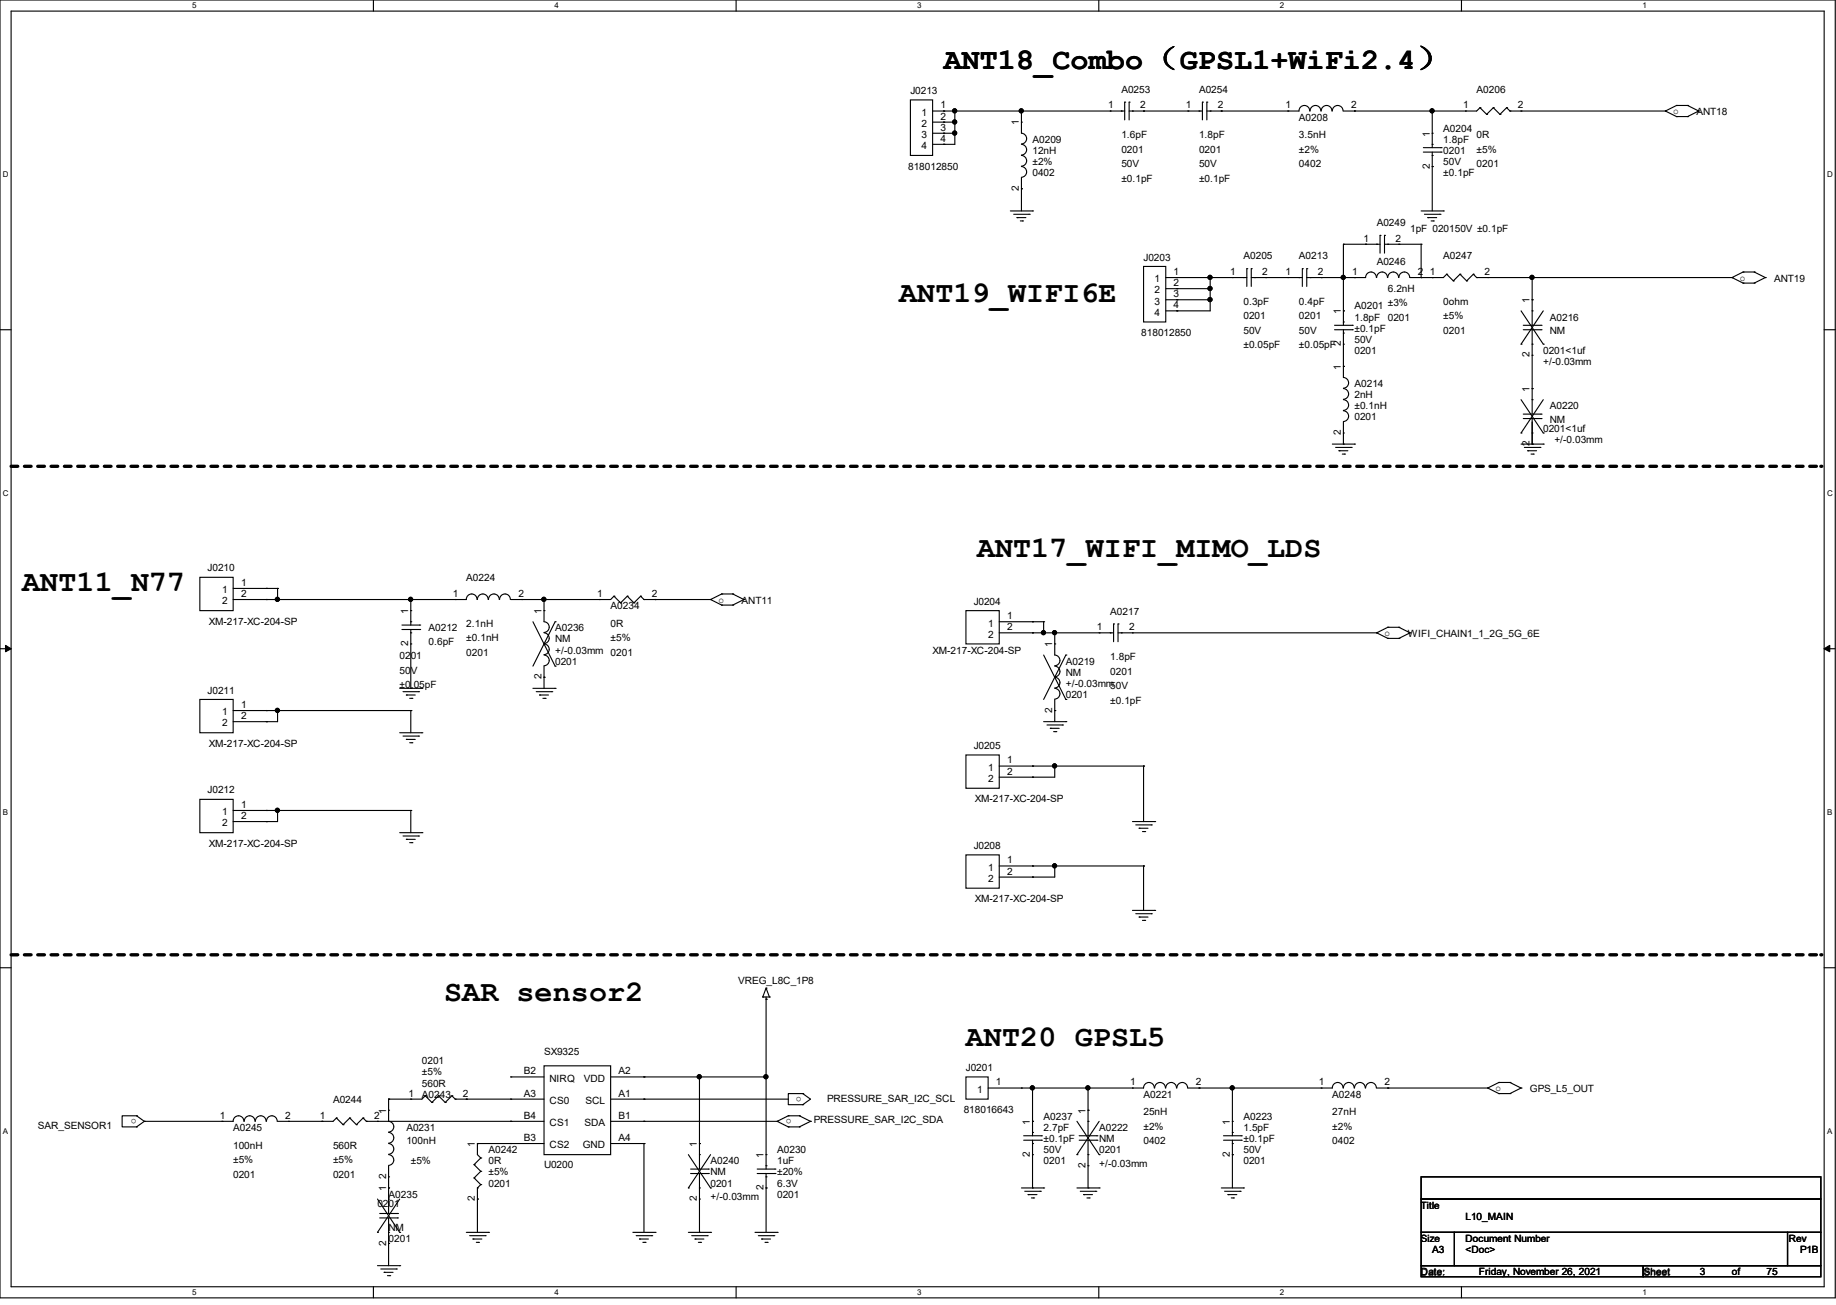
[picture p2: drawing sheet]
<svg xmlns="http://www.w3.org/2000/svg" width="210mm" height="149mm" viewBox="0 0 210 149" stroke-linecap="round" stroke-linejoin="round" font-family="sans-serif">
<path d="M0 0h209.9v148.5h-209.9zM1.3 1.3h207.4v145.9h-207.4z" fill="none" stroke="#000" stroke-width=".13"/>
<g fill="#fff">
<path d="M22 .1h.5v1h-.5z"/>
<path d="M22 147.3h.5v1h-.5z"/>
</g>
<path d="M42.7 0v1.3M42.7 147.2v1.3" fill="none" stroke="#000" stroke-width=".13"/>
<g fill="#fff">
<path d="M63.4 .1h.5v1h-.5z"/>
<path d="M63.4 147.3h.5v1h-.5z"/>
</g>
<path d="M84.2 0v1.3M84.2 147.2v1.3" fill="none" stroke="#000" stroke-width=".13"/>
<g fill="#fff">
<path d="M104.9 .1h.5v1h-.5z"/>
<path d="M104.9 147.3h.5v1h-.5z"/>
</g>
<path d="M125.7 0v1.3M125.7 147.2v1.3" fill="none" stroke="#000" stroke-width=".13"/>
<g fill="#fff">
<path d="M146.4 .1h.5v1h-.5z"/>
<path d="M146.4 147.3h.5v1h-.5z"/>
</g>
<path d="M167.2 0v1.3M167.2 147.2v1.3" fill="none" stroke="#000" stroke-width=".13"/>
<g fill="#fff">
<path d="M187.9 .1h.5v1h-.5z"/>
<path d="M187.9 147.3h.5v1h-.5z"/>
<path d="M.3 19.5h.7v1h-.7z"/>
<path d="M209 19.5h.6v1h-.6z"/>
<path d="M.3 55.9h.7v1h-.7z"/>
<path d="M209 55.9h.6v1h-.6z"/>
</g>
<path d="M0 37.7h1.3M208.7 37.7h1.2" fill="none" stroke="#000" stroke-width=".13"/>
<g fill="#fff">
<path d="M.3 92.4h.6v1h-.6z"/>
<path d="M209 92.4h.6v1h-.6z"/>
</g>
<path d="M0 74.2h1.3M208.7 74.2h1.2" fill="none" stroke="#000" stroke-width=".13"/>
<path d="M.6 73.8l.7 .4-.7 .3zM208.7 74.2l.6-.4v.7z" fill="#000" stroke="#000" stroke-width=".13"/>
<g fill="#fff">
<path d="M.3 128.9h.6v1h-.6z"/>
<path d="M209 128.9h.6v1h-.6z"/>
</g>
<g fill="none" stroke="#000" stroke-width=".13">
<path d="M104.1 11.4h2.6v6.4h-2.6zM106.7 12.7h22M106.7 14h2.5M106.7 15.2h2.5M108 14h.1M108 15.2h.1M108 16.5h.1M108 12.7h.1M109.2 14h.1M109.2 15.2h.1M109.2 12.7h.1M109.2 12.7v3.8h-2.5"/>
<path d="M116.8 12.7v2.5a.61 .61 0 0 1 .6 .7 .61 .61 0 0 1-.6 .6M116.8 12.7h.1M116.8 16.5a.61 .61 0 0 1 .6 .6 .61 .61 0 0 1-.6 .6M116.8 17.8a.61 .61 0 0 1 .6 .6 .61 .61 0 0 1-.6 .6M116.8 19a.61 .61 0 0 1 .6 .7 .61 .61 0 0 1-.6 .6M116.8 14h.1M127 12.7h.1M128.3 12.7h.1M128.7 11.7h.1M128.7 11.7v2M129.2 11.7h.1M129.2 12.7h8.3"/>
<path d="M129.2 11.7v2M129.5 12.7h.1M130.8 12.7h.1M135.9 12.7h.1M137.2 12.7h.1M137.5 11.7h.1M137.5 11.7v2M138 11.7h.1M138 11.7v2M138.4 12.7h.1M139.7 12.7h.1M147.3 12.7h.1"/>
<path d="M149.8 12.7a.61 .61 0 0 0-.6-.6 .61 .61 0 0 0-.6 .6h-10.6M151.1 12.7a.61 .61 0 0 0-.6-.6 .61 .61 0 0 0-.6 .6M152.4 12.7a.61 .61 0 0 0-.7-.6 .61 .61 0 0 0-.6 .6M153.6 12.7a.61 .61 0 0 0-.6-.6 .61 .61 0 0 0-.6 .6M154.9 12.7h.1M162.8 16.9h2M162.8 17.4h2M163.8 12.7h.1M163.8 12.7v4.2M163.8 16.5h.1M163.8 17.8h.1M163.8 15.2h.1"/>
<path d="M163.8 19h.1M163.8 17.4v6.7M164.8 16.9h.1M164.8 17.4h.1M167.6 12.7h.1M169.3 12.3l-.4 .4h-15.2M169.3 12.3h.1M169.3 12.3l.8 .8M170.1 13.1h.1M170.8 12.3l-.7 .8M170.8 12.3h.1M170.8 12.3l.8 .8"/>
<path d="M171.6 13.1h.1M172.3 12.3l-.7 .8M172.3 12.3h.1M172.3 12.3l.4 .4M172.7 12.7h.1M172.7 12.7h17.8M174 12.7h.1M190.5 12.7l1.3 .6M190.5 12.7h.1M191.8 12.1h.1M191.8 13.3h.1M191.8 12.1h1.2"/>
<path d="M191.8 12.1l-1.3 .6M191.8 13.3h1.2M193 12.1h.1M193 13.3h.1M193 12.1l1.3 .6M194.3 12.7h.1M194.3 12.7l-1.3 .6M115.6 24.1h2.5M116 24.5h1.7M116.3 24.9h.1M116.3 24.9h1M116.7 25.3h.3"/>
<path d="M116.8 21.6h.1M116.8 20.3v3.8M117 25.3h.1M117.7 24.5h.1M118.1 24.1h.1M130.8 30.5h2.6v6.3h-2.6zM133.4 31.7h9.2M133.4 33h5M133.4 34.3h5M134.6 33h.1M134.6 34.3h.1M134.6 35.6h.1"/>
<path d="M134.6 31.7h.1M138.4 31.7h.1M138.4 33h.1M138.4 34.3h.1M138.4 31.7v3.9h-5M141 31.7h.1M142.2 31.7h.1M142.6 30.7h.1M142.6 30.7v2.1M143.1 30.7h.1M143.1 31.7h5.9M143.1 30.7v2.1"/>
<path d="M143.5 31.7h.1M144.8 31.7h.1M147.3 31.7h.1M148.6 31.7h.1M149 30.7h.1M149 30.7v2.1M149.5 30.7h.1M149.5 30.7v2.1M149.9 31.7h.1M151.1 31.7h.1M152.7 37.2h2M152.7 37.7h2"/>
<path d="M153.7 27.9h.1M153.7 27.9h4.2M153.7 27.9v9.3M153.7 36.8h.1M153.7 38.1h.1M153.7 35.6h.1M153.7 39.4h.1M153.7 37.7v5.5a.61 .61 0 0 1 .6 .6 .61 .61 0 0 1-.6 .6M154.7 37.2h.1M154.7 37.7h.1M154.9 31.7h.1M156.2 27.9h.1"/>
<path d="M157.4 31.7a.61 .61 0 0 0-.6-.6 .61 .61 0 0 0-.6 .6h-6.7M157.5 27.9h.1M157.9 26.9h.1M157.9 26.9v2.1M158.4 26.9h.1M158.4 26.9v2.1M158.4 27.9h4.2M158.7 31.7a.61 .61 0 0 0-.6-.6 .61 .61 0 0 0-.6 .6M158.8 27.9h.1M160 31.7a.61 .61 0 0 0-.6-.6 .61 .61 0 0 0-.6 .6M160 27.9h.1M161.2 31.7a.61 .61 0 0 0-.6-.6 .61 .61 0 0 0-.6 .6"/>
<path d="M162.6 24.1h2.5M162.6 27.9h.1M162.6 27.9v3.8M162.6 31.7h.1M162.9 24.5h1.8M163.3 24.9h.1M163.3 24.9h1M163.7 25.3h.3M163.8 31.7h.1M164 25.3h.1M164.7 24.5h.1M165.1 24.1h.1"/>
<path d="M165.5 31.4h.1M165.5 31.4l.7 .7M165.5 31.4l-.4 .3h-3.8M166.2 32.1h.1M167 31.4l-.8 .7M167 31.4h.1M167 31.4l.8 .7M167.8 32.1h.1M168.5 31.4l-.7 .7M168.5 31.4h.1M168.5 31.4l.4 .3M168.9 31.7h.1"/>
<path d="M168.9 31.7h29.2M170.2 31.7h.1M174 39.4h.1M174 35.6l2.5 3.8M174.2 37.2h2.1M174.2 37.7h2.1M175.3 31.7h.1M175.3 31.7v5.5M175.3 35.6h.1M175.3 39.4h.1M175.3 34.3h.1M175.3 37.7v9.7"/>
<path d="M176.3 37.2h.1M176.3 37.7h.1M176.5 39.4h.1M176.5 35.6l-2.5 3.8M198.1 31.7h.1M198.1 31.7l1.3 .7M199.4 31.1l-1.3 .6M199.4 32.4h1.3M199.4 31.1h.1M199.4 32.4h.1M199.4 31.1h1.3M200.7 31.1h.1"/>
<path d="M200.7 32.4h.1M200.7 31.1l1.2 .6M201.9 31.7h.1M201.9 31.7l-1.2 .7M152.4 50.8h2.5M152.8 51.2h1.8M153.2 51.6h.1M153.2 51.6h1M153.5 51.9h.3M153.7 50.8h.1M153.7 44.4a.61 .61 0 0 1 .6 .7 .61 .61 0 0 1-.6 .6M153.7 45.7a.61 .61 0 0 1 .6 .6 .61 .61 0 0 1-.6 .6"/>
<path d="M153.7 47a.61 .61 0 0 1 .6 .6 .61 .61 0 0 1-.6 .6M153.7 41.9h.1M153.7 49.5h.1M153.7 48.3v2.5M153.8 51.9h.1M154.6 51.2h.1M154.9 50.8h.1M174 50.8h2.5M174 49.5h.1M174 45.7l2.5 3.8M174.2 47.4h2.1M174.2 47.9h2.1"/>
<path d="M174.4 51.2h1.7M174.8 51.6h.1M174.8 51.6h1M175.1 51.9h.3M175.3 40.6h.1M175.3 45.7h.1M175.3 49.5h.1M175.3 44.4h.1M175.3 50.8h.1M175.3 47.9v2.9M175.4 51.9h.1M176.1 51.2h.1"/>
<path d="M176.3 47.4h.1M176.3 47.9h.1M176.5 50.8h.1M176.5 49.5h.1M176.5 45.7l-2.5 3.8M22.9 66h3.8v3.8h-3.8zM26.7 67.3h5.1M30.5 67.3h.1M30.5 68.6h.1M31.8 67.3h.1M31.8 68.6h.1M31.8 67.3v1.3"/>
<path d="M45.7 78.7h2.6M46 71.5h2M46 72h2M46.1 79.1h1.8M46.5 79.5h.1M46.5 79.5h1M46.9 79.9h.2M47 68.6h.1M47 78.7h.1M47 68.6v2.9M47 71.1h.1M47 72.4h.1"/>
<path d="M47 69.8h.1M47 73.7h.1M47 72v6.7M47.1 79.9h.1M47.9 79.1h.1M48 71.5h.1M48 72h.1M48.3 78.7h.1M52.1 68.6h.1M54.6 68.6a.61 .61 0 0 0-.6-.7 .61 .61 0 0 0-.7 .7h-26.6M55.8 68.6a.61 .61 0 0 0-.6-.7 .61 .61 0 0 0-.6 .7M57.1 68.6a.61 .61 0 0 0-.6-.7 .61 .61 0 0 0-.6 .7"/>
<path d="M58.4 68.6a.61 .61 0 0 0-.6-.7 .61 .61 0 0 0-.6 .7M59.7 68.6h.1M61 78.7h2.5M61 71.1l2.5 5.1M61.3 79.1h1.8M61.7 79.5h1M61.7 79.5h.1M62.1 79.9h.3M62.2 68.6v2.5a.61 .61 0 0 1 .6 .6 .61 .61 0 0 1-.6 .6M62.2 68.6h.1M62.2 69.8h.1M62.2 77.5h.1"/>
<path d="M62.2 76.2v2.5M62.2 72.4a.61 .61 0 0 1 .6 .6 .61 .61 0 0 1-.6 .6M62.2 73.7a.61 .61 0 0 1 .6 .6 .61 .61 0 0 1-.6 .6M62.2 74.9a.61 .61 0 0 1 .6 .6 .61 .61 0 0 1-.6 .7M62.4 79.9h.1M63.1 79.1h.1M63.5 78.7h.1M63.5 71.1h.1M63.5 76.2h.1M63.5 71.1l-2.5 5.1M68.6 68.6h.1M70.2 68.2l-.3 .4h-11.5"/>
<path d="M70.2 68.2h.1M70.2 68.2l.8 .8M71 69h.1M71.8 68.2h.1M71.8 68.2l.7 .8M71.8 68.2l-.8 .8M72.5 69h.1M73.3 68.2l-.8 .8M73.3 68.2h.1M73.3 68.2l.4 .4M73.7 68.6h.1M73.7 68.6h7.6"/>
<path d="M74.9 68.6h.1M81.3 68.6h.1M81.3 68.6l1.3 .6M82.6 67.9l-1.3 .7M82.6 67.9h.1M82.6 69.2h.1M82.6 67.9h1.2M82.6 69.2h1.2M83.8 67.9h.1M83.8 69.2h.1M83.8 67.9l1.3 .7M85.1 68.6h.1"/>
<path d="M85.1 68.6l-1.3 .6M110.5 69.8h3.8v3.9h-3.8zM114.3 72.4h13.1M114.3 71.1h5.1M118.1 71.1h.1M118.1 72.4h.1M119.4 71.1h.1M119.4 72.4h.1M119.4 71.1v1.3M119.4 74.9l2.5 5.1M120.7 72.4v2.5a.61 .61 0 0 1 .5 .6 .61 .61 0 0 1-.6 .7M120.7 72.4h.1"/>
<path d="M120.7 76.2a.61 .61 0 0 1 .5 .6 .61 .61 0 0 1-.6 .6M120.7 77.5a.61 .61 0 0 1 .5 .6 .61 .61 0 0 1-.6 .6M120.7 78.7a.61 .61 0 0 1 .5 .7 .61 .61 0 0 1-.6 .6M120.7 73.7h.1M121.9 74.9l-2.5 5.1M121.9 74.9h.1M125.7 72.4h.1M127 72.4h.1M127.4 71.4h.1M127.4 71.4v2M127.9 71.4h.1M127.9 71.4v2"/>
<path d="M127.9 72.4h29.6M128.3 72.4h.1M129.5 72.4h.1M157.5 72.4h.1M157.5 72.4l1.3 .6M158.8 71.8l-1.3 .6M158.8 71.8h.1M158.8 73h.1M158.8 71.8h1.2M158.8 73h1.2M160 71.8h.1M160 73h.1"/>
<path d="M160 71.8l1.3 .6M161.3 72.4h.1M161.3 72.4l-1.3 .6M22.9 91.4h3.8v3.8h-3.8zM22.9 80h3.8v3.8h-3.8zM26.7 92.7h20.3M26.7 81.3h20.3M30.5 92.7h.1M30.5 94h.1M30.5 81.3h.1M30.5 82.5h.1M31.8 81.3h.1"/>
<path d="M31.8 92.7h.1M31.8 81.3v1.2h-5.1M31.8 92.7v1.3h-5.1M45.7 83.8h2.6M45.7 95.2h2.6M46.1 84.2h1.8M46.1 95.6h1.8M46.5 84.6h.1M46.5 96h.1M46.5 84.6h1M46.5 96h1M46.9 85h.2"/>
<path d="M46.9 96.4h.2M47 81.3h.1M47 92.7h.1M47 81.3v2.5M47 92.7v2.5M47.1 85h.1M47.1 96.4h.1M47.9 84.2h.1M47.9 95.6h.1M48.3 83.8h.1M48.3 95.2h.1M110.5 86.4h3.8v3.8h-3.8z"/>
<path d="M110.5 97.8h3.8v3.8h-3.8zM114.3 87.6h16.5M114.3 99.1h16.5M118.1 87.6h.1M118.1 88.9h.1M118.1 99.1h.1M119.4 82.5h2.5M119.8 82.9h1.7M120.1 83.3h.1M120.1 83.3h1.1M120.5 83.7h.3M120.7 87.6h.1"/>
<path d="M120.7 99.1h.1M120.7 87.6v1.3h-6.4M120.7 99.1v1.2h-6.4M120.7 81.3h.1M120.7 80v2.5M120.8 83.7h.1M121.5 82.9h.1M121.9 82.5h.1M121.9 80h.1M129.5 94h2.6M129.9 94.4h1.8M130.3 94.7h.1"/>
<path d="M130.3 94.7h1M130.7 95.1h.2M130.8 87.6h.1M130.8 99.1h.1M130.8 87.6v6.4M130.8 99.1v5M130.9 95.1h.1M131.7 94.4h.1M132.1 94h.1M0 110.7h1.3M87.2 114h.1M87.2 114h.8"/>
<path d="M87.6 114.3h.1M87.6 113h.1M87.6 114v19.7M87.6 113l-.4 1M87.6 113l.4 1M88 114h.1M118.1 100.3h.1M129.5 104.1h2.6M129.9 104.5h1.8M130.3 104.9h.1M130.3 104.9h1M130.7 105.3h.2"/>
<path d="M130.9 105.3h.1M131.7 104.5h.1M132.1 104.1h.1M208.7 110.7h1.2M15.6 128.9h.1M15.6 127.6h.1M15.6 127.6h-1.6v1.3h1.6M15.6 127.6l.9 .7M16.5 128.3l-.9 .6M16.5 128.3h.1M25.4 128.3h.1M27.9 128.3a.61 .61 0 0 0-.6-.7 .61 .61 0 0 0-.6 .7h-10.2"/>
<path d="M29.2 128.3a.61 .61 0 0 0-.6-.7 .61 .61 0 0 0-.7 .7M30.4 128.3a.61 .61 0 0 0-.6-.7 .61 .61 0 0 0-.6 .7M31.7 128.3a.61 .61 0 0 0-.6-.7 .61 .61 0 0 0-.6 .7M33 128.3h.1M36.8 128.3h.1M38.5 127.9l-.4 .4h-6.3M38.5 127.9h.1M38.5 127.9l.7 .8M39.2 128.7h.1M40 127.9l-.8 .8M40 127.9h.1M40 127.9l.8 .8"/>
<path d="M40.8 128.7h.1M41.5 127.9l-.7 .8M41.5 127.9h.1M41.5 127.9l.4 .4M41.9 128.3h.1M41.9 128.3h20.3M43.2 128.3h.1M43.2 137.2l2.5 3.8M43.4 138.8h2.1M43.4 139.3h2.1M44.5 127h.1M44.5 134.6h.1"/>
<path d="M44.5 133.3v5.5M44.5 129.5a.61 .61 0 0 1 .5 .7 .61 .61 0 0 1-.6 .6M44.5 130.8a.61 .61 0 0 1 .5 .6 .61 .61 0 0 1-.6 .6M44.5 132.1a.61 .61 0 0 1 .5 .6 .61 .61 0 0 1-.6 .6M44.5 125.7v2.6a.61 .61 0 0 1 .5 .6 .61 .61 0 0 1-.6 .6M44.5 137.2h.1M44.5 135.9h.1M44.5 125.7h.1M44.5 139.3v5.5M45.5 138.8h.1M45.5 139.3h.1M45.7 137.2l-2.5 3.8"/>
<path d="M47 125.7h.1M48.6 125.3l-.3 .4h-3.8M48.6 125.3h.1M48.6 125.3l.8 .8M49.4 126.1h.1M50.2 125.3l-.8 .8M50.2 125.3h.1M50.2 125.3l.7 .8M50.9 126.1h.1M51.7 125.3l-.8 .8M51.7 125.3h.1M51.7 125.3l.4 .4"/>
<path d="M52.1 125.7h.1M52.1 125.7h10.1M53.3 125.7h.1M54.2 133.2h.1M54.2 134.7h.1M54.2 133.2l.8 .8M54.2 134.7l.8 .8M54.6 135.9h.1M54.6 130.8h.1M54.6 137.2h.1M54.6 130.8v1.3l.4 .4M54.6 135.9v5.1"/>
<path d="M54.6 130.8h7.6M55 132.5h.1M55 134h.1M55 135.5h.1M55 132.5l-.8 .7M55 134l-.8 .7M55 135.5l-.4 .4M58.4 123.2h3.8M58.4 125.7h.1M58.4 123.2h.1M58.4 130.8h.1M58.4 128.3h.1"/>
<path d="M62.2 121.9h7.7v10.2h-7.7zM69.9 125.7h20.3M69.9 123.2h17.7M69.9 130.8h3.8M69.9 128.3h19M73.7 130.8v10.2M73.7 125.7h.1M73.7 123.2h.1M73.7 130.8h.1M73.7 128.3h.1M78.7 135.9h.1M78.7 132.1l2.6 3.8"/>
<path d="M79 133.7h2M79 134.2h2M80 123.2v10.5M80 132.1h.1M80 135.9h.1M80 130.8h.1M80 137.2h.1M80 134.2v6.8M81 133.7h.1M81 134.2h.1M81.3 135.9h.1M81.3 132.1l-2.6 3.8"/>
<path d="M86.6 133.7h2M86.6 134.2h2M87.6 123.2h.1M87.6 133.3h.1M87.6 134.6h.1M87.6 132.1h.1M87.6 135.9h.1M87.6 134.2v6.8M88.6 133.7h.1M88.6 134.2h.1M88.9 128.3h.1M88.9 128.3l1.3 .6"/>
<path d="M90.2 127.6l-1.3 .7M90.2 128.9h.1M90.2 127.6h.1M90.2 127.6h1.2M90.2 128.9h1.2M91.4 128.9h.1M91.4 127.6h.1M91.4 127.6l1.3 .7M91.8 125.1l.9 .6-.9 .7M91.8 126.4h.1M91.8 125.1h.1M91.8 125.1h-1.6v1.3h1.6"/>
<path d="M92.7 128.3h.1M92.7 128.3l-1.3 .6M110.5 123.2h2.5v2.5h-2.5zM116.8 135.9h2.6M116.8 124.5h.1M117.1 129.9h2M117.1 130.4h2M117.2 136.3h1.8M117.6 136.7h.1M117.6 136.7h1M118 137h.2M118.1 124.5h.1"/>
<path d="M118.1 135.9h.1M118.1 124.5v5.4M118.1 129.5h.1M118.1 130.8h.1M118.1 128.3h.1M118.1 132.1h.1M118.1 130.4v5.5M118.2 137h.1M119 136.3h.1M119.1 129.9h.1M119.1 130.4h.1M119.4 135.9h.1"/>
<path d="M123.2 135.9h2.5M123.2 132.1h.1M123.2 128.3l2.5 3.8M123.4 129.9h2.1M123.4 130.4h2.1M123.6 136.3h1.7M124 136.7h.1M124 136.7h1M124.3 137h.3M124.5 124.5h.1M124.5 135.9h.1M124.5 124.5v5.4"/>
<path d="M124.5 128.3h.1M124.5 132.1h.1M124.5 127h.1M124.5 133.3h.1M124.5 130.4v5.5M124.6 137h.1M125.3 136.3h.1M125.5 129.9h.1M125.5 130.4h.1M125.7 135.9h.1M125.7 132.1h.1M125.7 128.3l-2.5 3.8"/>
<path d="M129.5 124.5h.1M132 124.5a.61 .61 0 0 0-.6-.7 .61 .61 0 0 0-.6 .7h-17.8M133.3 124.5a.61 .61 0 0 0-.6-.7 .61 .61 0 0 0-.6 .7M134.6 124.5a.61 .61 0 0 0-.6-.7 .61 .61 0 0 0-.6 .7M135.8 124.5a.61 .61 0 0 0-.6-.7 .61 .61 0 0 0-.6 .7M137.2 124.5h.1M139.7 135.9h2.5M140 129.9h2M140 130.4h2M140.1 136.3h1.8M140.5 136.7h.1M140.5 136.7h1"/>
<path d="M140.8 137h.3M141 129.5h.1M141 130.8h.1M141 128.3h.1M141 132.1h.1M141 124.5h.1M141 124.5v5.4M141 130.4v5.5M141.1 137h.1M141.9 136.3h.1M142 129.9h.1M142 130.4h.1"/>
<path d="M142.2 135.9h.1M151.1 124.5h.1M153.6 124.5a.61 .61 0 0 0-.6-.7 .61 .61 0 0 0-.6 .7h-16.5M154.9 124.5a.61 .61 0 0 0-.6-.7 .61 .61 0 0 0-.6 .7M156.2 124.5a.61 .61 0 0 0-.6-.7 .61 .61 0 0 0-.7 .7M157.4 124.5a.61 .61 0 0 0-.6-.7 .61 .61 0 0 0-.6 .7M157.5 124.5h12.7M158.8 124.5h.1M162.6 134.6h45.7v2.6h-45.7zM162.6 137.2h45.7v3.8h-45.7zM170.2 124.5h.1M170.2 124.5l1.3 .6"/>
<path d="M171.5 123.8l-1.3 .7M171.5 123.8h.1M171.5 125.1h.1M171.5 123.8h1.2M171.5 125.1h1.2M172.7 123.8h.1M172.7 125.1h.1M172.7 123.8l1.3 .7M174 124.5h.1M174 124.5l-1.3 .6M43.2 144.8h2.5M43.2 141h.1"/>
<path d="M43.6 145.2h1.7M43.9 145.5h.1M43.9 145.5h1.1M44.3 145.9h.3M44.5 141h.1M44.5 142.2h.1M44.6 145.9h.1M45.3 145.2h.1M45.7 144.8h.1M45.7 141h.1M53.3 141h2.6M53.7 141.4h1.8"/>
<path d="M54.1 141.7h.1M54.1 141.7h1M54.5 142.1h.2M54.7 142.1h.1M55.5 141.4h.1M55.9 141h.1M72.4 141h2.5M72.8 141.4h1.7M73.2 141.7h.1M73.2 141.7h1M73.5 142.1h.3M73.8 142.1h.1"/>
<path d="M74.5 141.4h.1M74.9 141h.1M78.7 141h2.6M79.1 141.4h1.8M79.5 141.7h.1M79.5 141.7h1M79.9 142.1h.2M80 141h.1M80.1 142.1h.1M80.9 141.4h.1M81.3 141h.1M86.4 141h2.5"/>
<path d="M86.7 141.4h1.8M87.1 141.7h1M87.1 141.7h.1M87.5 142.1h.3M87.8 142.1h.1M88.5 141.4h.1M88.9 141h.1M162.6 144.8h25.4v1.2h-25.4zM162.6 141h3.8v3.8h-3.8zM166.4 141h38.1v3.8h-38.1zM188 144.8h20.3v1.2h-20.3zM204.5 141h3.8v3.8h-3.8z"/>
</g>
<path d="M1.3 53.3h207M1.3 109.2h207" fill="none" stroke="#000" stroke-width=".38" stroke-dasharray=".8 .8"/>
<g fill="#000" stroke-dasharray=".8 .8">
<circle cx="208.3" cy="53.3" r=".19"/>
<circle cx="208.3" cy="109.2" r=".19"/>
</g>
<g fill="#000" stroke="#000" stroke-width=".13">
<circle cx="109.2" cy="15.2" r=".23"/>
<circle cx="109.2" cy="13.9" r=".23"/>
<circle cx="109.2" cy="12.7" r=".23"/>
<circle cx="116.8" cy="12.7" r=".23"/>
<circle cx="163.8" cy="12.7" r=".23"/>
<circle cx="138.4" cy="31.7" r=".23"/>
<circle cx="138.4" cy="33" r=".23"/>
<circle cx="138.4" cy="34.3" r=".23"/>
<circle cx="153.6" cy="31.7" r=".23"/>
<circle cx="175.2" cy="31.7" r=".23"/>
<circle cx="31.7" cy="68.6" r=".23"/>
<circle cx="47" cy="68.6" r=".23"/>
<circle cx="62.2" cy="68.6" r=".23"/>
<circle cx="119.4" cy="72.4" r=".23"/>
<circle cx="120.6" cy="72.4" r=".23"/>
<circle cx="31.7" cy="81.3" r=".23"/>
<circle cx="31.7" cy="92.7" r=".23"/>
<circle cx="120.6" cy="99" r=".23"/>
<circle cx="120.6" cy="87.6" r=".23"/>
<circle cx="80" cy="123.2" r=".23"/>
<circle cx="87.6" cy="123.2" r=".23"/>
<circle cx="118.1" cy="124.4" r=".23"/>
<circle cx="124.4" cy="124.4" r=".23"/>
<circle cx="140.9" cy="124.4" r=".23"/>
</g>
<g font-size="3.4">
<text x="107.9" y="7.9">ANT18_Combo（GPSL1+WiFi2.4）</text>
<text x="102.9" y="34.5">ANT19_WIFI6E</text>
<text x="111.8" y="63.8">ANT17_WIFI_MIMO_LDS</text>
<text x="2.5" y="67.6">ANT11_N77</text>
<text x="50.8" y="114.6">SAR sensor2</text>
<text x="110.5" y="119.6">ANT20 GPSL5</text>
</g>
<g font-size="1.1">
<text x="104.1" y="10.8">J0213</text>
<text x="128.3" y="10.6">A0253</text>
<text x="137.2" y="10.6">A0254</text>
<text x="168.9" y="10.6">A0206</text>
<text x="105.4" y="14.5">2</text>
<text x="105.4" y="15.8">3</text>
<text x="105.4" y="17.1">4</text>
<text x="105.4" y="13.3">1</text>
<text x="107.6" y="13.7">2</text>
<text x="107.6" y="14.9">3</text>
<text x="107.6" y="16.2">4</text>
<text x="107.6" y="12.4">1</text>
<text x="116.5" y="14.4" transform="rotate(-90 116.5 14.4)">1</text>
<text x="118.1" y="16.3">A0209</text>
<text x="118.1" y="17.6">12nH</text>
<text x="126.7" y="12.4">1</text>
<text x="128.3" y="15.8">1.6pF</text>
<text x="128.3" y="17.5">0201</text>
<text x="130.4" y="12.4">2</text>
<text x="135.6" y="12.4">1</text>
<text x="137.2" y="15.8">1.8pF</text>
<text x="137.2" y="17.5">0201</text>
<text x="139.3" y="12.4">2</text>
<text x="147.1" y="12.4">1</text>
<text x="148.6" y="13.8">A0208</text>
<text x="148.6" y="15.8">3.5nH</text>
<text x="148.6" y="17.5">±2%</text>
<text x="154.6" y="12.4">2</text>
<text x="163.5" y="15.6" transform="rotate(-90 163.5 15.6)">1</text>
<text x="165.1" y="15.1">A0204</text>
<text x="165.1" y="16.3">1.8pF</text>
<text x="165.1" y="17.6">0201</text>
<text x="167.4" y="12.4">1</text>
<text x="168.9" y="15.8">0R</text>
<text x="168.9" y="17.5">±5%</text>
<text x="173.6" y="12.4">2</text>
<text x="191.4" y="13">o</text>
<text x="194.1" y="13.2">ANT18</text>
<text x="103.9" y="19.4">818012850</text>
<text x="116.5" y="21.8" transform="rotate(-90 116.5 21.8)">2</text>
<text x="118.1" y="18.9">±2%</text>
<text x="118.1" y="20.2">0402</text>
<text x="128.3" y="19.1">50V</text>
<text x="128.3" y="20.8">±0.1pF</text>
<text x="137.2" y="19.1">50V</text>
<text x="137.2" y="20.8">±0.1pF</text>
<text x="148.6" y="19.1">0402</text>
<text x="163.5" y="19.3" transform="rotate(-90 163.5 19.3)">2</text>
<text x="165.1" y="18.9">50V</text>
<text x="165.1" y="20.2">±0.1pF</text>
<text x="168.9" y="19.1">0201</text>
<text x="130.8" y="29.8">J0203</text>
<text x="142.2" y="29.7">A0205</text>
<text x="148.6" y="29.7">A0213</text>
<text x="156" y="27.6">1</text>
<text x="157.5" y="25.9">A0249</text>
<text x="159.6" y="27.6">2</text>
<text x="161.3" y="26.5">1pF 020150V ±0.1pF</text>
<text x="165.1" y="29.7">A0247</text>
<text x="132.1" y="33.6">2</text>
<text x="132.1" y="34.8">3</text>
<text x="132.1" y="32.3">1</text>
<text x="134.2" y="32.7">2</text>
<text x="134.2" y="34">3</text>
<text x="134.2" y="35.3">4</text>
<text x="134.2" y="31.5">1</text>
<text x="140.7" y="31.5">1</text>
<text x="142.2" y="34.9">0.3pF</text>
<text x="144.4" y="31.5">2</text>
<text x="147.1" y="31.5">1</text>
<text x="148.6" y="34.9">0.4pF</text>
<text x="150.7" y="31.5">2</text>
<text x="153.4" y="35.9" transform="rotate(-90 153.4 35.9)">1</text>
<text x="154.7" y="31.5">1</text>
<text x="154.9" y="35.4">A0201</text>
<text x="157.5" y="30.3">A0246</text>
<text x="158.8" y="33.4">6.2nH</text>
<text x="158.8" y="35">±3%</text>
<text x="162.2" y="31.5">2</text>
<text x="163.6" y="31.5">1</text>
<text x="165.1" y="34.9">0ohm</text>
<text x="169.8" y="31.5">2</text>
<text x="175" y="34.7" transform="rotate(-90 175 34.7)">1</text>
<text x="199" y="32.1">o</text>
<text x="202.9" y="32.2">ANT19</text>
<text x="130.6" y="38.5">818012850</text>
<text x="132.1" y="36.1">4</text>
<text x="142.2" y="36.5">0201</text>
<text x="142.2" y="38.2">50V</text>
<text x="142.2" y="39.8">±0.05pF</text>
<text x="148.6" y="36.5">0201</text>
<text x="148.6" y="38.2">50V</text>
<text x="148.6" y="39.8">±0.05pF</text>
<text x="153.4" y="39.6" transform="rotate(-90 153.4 39.6)">2</text>
<text x="154.9" y="36.7">1.8pF</text>
<text x="154.9" y="40.5">0201</text>
<text x="154.9" y="39.2">50V</text>
<text x="154.9" y="37.9">±0.1pF</text>
<text x="158.8" y="36.7">0201</text>
<text x="165.1" y="36.5">±5%</text>
<text x="165.1" y="38.2">0201</text>
<text x="175" y="40.9" transform="rotate(-90 175 40.9)">2</text>
<text x="176.5" y="40.5">0201&lt;1uf</text>
<text x="176.5" y="41.7">+/-0.03mm</text>
<text x="177.3" y="36.7">A0216</text>
<text x="177.3" y="38.2">NM</text>
<text x="153.4" y="42.3" transform="rotate(-90 153.4 42.3)">1</text>
<text x="154.9" y="44.3">A0214</text>
<text x="154.9" y="45.6">2nH</text>
<text x="154.9" y="46.8">±0.1nH</text>
<text x="175" y="44.8" transform="rotate(-90 175 44.8)">1</text>
<text x="177.3" y="46.8">A0220</text>
<text x="153.4" y="49.8" transform="rotate(-90 153.4 49.8)">2</text>
<text x="154.9" y="48.1">0201</text>
<text x="175" y="51.1" transform="rotate(-90 175 51.1)">2</text>
<text x="176.5" y="49.4">0201&lt;1uf</text>
<text x="177.3" y="48.3">NM</text>
<text x="177.8" y="50.6">+/-0.03mm</text>
<text x="23.7" y="65.4">J0210</text>
<text x="23.9" y="71.5">XM-217-XC-204-SP</text>
<text x="25.4" y="67.9">1</text>
<text x="25.4" y="69.1">2</text>
<text x="27.6" y="67">1</text>
<text x="27.6" y="68.3">2</text>
<text x="46.7" y="70.2" transform="rotate(-90 46.7 70.2)">1</text>
<text x="51.8" y="68.3">1</text>
<text x="53.3" y="66.5">A0224</text>
<text x="53.3" y="71.7">2.1nH</text>
<text x="59.3" y="68.3">2</text>
<text x="61.9" y="70.2" transform="rotate(-90 61.9 70.2)">1</text>
<text x="68.3" y="68.3">1</text>
<text x="69.8" y="69.7">A0234</text>
<text x="69.8" y="71.7">0R</text>
<text x="74.5" y="68.3">2</text>
<text x="82.2" y="68.9">o</text>
<text x="84.8" y="69">ANT11</text>
<text x="111.4" y="69.2">J0204</text>
<text x="113" y="71.7">1</text>
<text x="115.2" y="70.8">1</text>
<text x="127" y="70.3">A0217</text>
<text x="45.7" y="75.4">0201</text>
<text x="45.7" y="77.1">50V</text>
<text x="46.7" y="73.9" transform="rotate(-90 46.7 73.9)">2</text>
<text x="49" y="72.2">A0212</text>
<text x="49" y="73.7">0.6pF</text>
<text x="53.3" y="73.4">±0.1nH</text>
<text x="53.3" y="75">0201</text>
<text x="61.9" y="77.7" transform="rotate(-90 61.9 77.7)">2</text>
<text x="63.5" y="72.2">A0236</text>
<text x="63.5" y="73.5">NM</text>
<text x="63.5" y="76">0201</text>
<text x="63.5" y="74.8">+/-0.03mm 0201</text>
<text x="69.8" y="73.4">±5%</text>
<text x="106.7" y="74.8">XM-217-XC-204-SP</text>
<text x="113" y="72.9">2</text>
<text x="115.2" y="72.1">2</text>
<text x="120.4" y="74" transform="rotate(-90 120.4 74)">1</text>
<text x="121.9" y="76">A0219</text>
<text x="121.9" y="77.3">NM</text>
<text x="125.5" y="72.1">1</text>
<text x="127" y="75.5">1.8pF</text>
<text x="127" y="77.2">0201</text>
<text x="129.2" y="72.1">2</text>
<text x="158.4" y="72.7">o</text>
<text x="161" y="72.9">WIFI_CHAIN1_1_2G_5G_6E</text>
<text x="23.7" y="79.3">J0211</text>
<text x="25.4" y="81.8">1</text>
<text x="25.4" y="83.1">2</text>
<text x="27.6" y="81">1</text>
<text x="27.6" y="82.3">2</text>
<text x="45.7" y="78.7">±0.05pF</text>
<text x="120.4" y="81.5" transform="rotate(-90 120.4 81.5)">2</text>
<text x="121.9" y="79.8">0201</text>
<text x="121.9" y="78.6">+/-0.03mm50V</text>
<text x="127" y="80.5">±0.1pF</text>
<text x="23.9" y="85.4">XM-217-XC-204-SP</text>
<text x="111.4" y="85.7">J0205</text>
<text x="113" y="88.2">1</text>
<text x="113" y="89.5">2</text>
<text x="115.2" y="87.3">1</text>
<text x="115.2" y="88.6">2</text>
<text x="23.7" y="90.8">J0212</text>
<text x="25.4" y="93.3">1</text>
<text x="25.4" y="94.5">2</text>
<text x="27.6" y="92.4">1</text>
<text x="27.6" y="93.7">2</text>
<text x="111.5" y="91.8">XM-217-XC-204-SP</text>
<text x="23.9" y="96.9">XM-217-XC-204-SP</text>
<text x="111.4" y="97.1">J0208</text>
<text x="113" y="99.6">1</text>
<text x="113" y="100.9">2</text>
<text x="115.2" y="98.8">1</text>
<text x="115.2" y="100">2</text>
<text x="111.5" y="103.2">XM-217-XC-204-SP</text>
<text x="84.5" y="112.6">VREG_L8C_1P8</text>
<text x="46.7" y="125.4">1</text>
<text x="48.3" y="125.6">A0243</text>
<text x="48.3" y="124.3">560R</text>
<text x="48.3" y="123">±5%</text>
<text x="48.3" y="121.7">0201</text>
<text x="53" y="125.4">2</text>
<text x="59.9" y="125.4">A3</text>
<text x="59.9" y="122.9">B2</text>
<text x="62.2" y="120.7">SX9325</text>
<text x="62.9" y="123.7">NIRQ</text>
<text x="66.8" y="123.7">VDD</text>
<text x="70.8" y="125.4">A1</text>
<text x="70.8" y="122.9">A2</text>
<text x="91.7" y="125.4" transform="rotate(-180 91.7 125.4)">o</text>
<text x="110.5" y="122.5">J0201</text>
<text x="111.8" y="125">1</text>
<text x="113.9" y="124.2">1</text>
<text x="129.3" y="124.2">1</text>
<text x="130.8" y="125.6">A0221</text>
<text x="136.8" y="124.2">2</text>
<text x="150.9" y="124.2">1</text>
<text x="152.4" y="125.6">A0248</text>
<text x="158.4" y="124.2">2</text>
<text x="171.1" y="124.8">o</text>
<text x="175" y="124.9">GPS_L5_OUT</text>
<text x="4.3" y="129.1">SAR_SENSOR1</text>
<text x="15.6" y="128" transform="rotate(-180 15.6 128)">o</text>
<text x="25.1" y="128">1</text>
<text x="26.7" y="129.4">A0245</text>
<text x="26.7" y="131.4">100nH</text>
<text x="32.6" y="128">2</text>
<text x="36.6" y="128">1</text>
<text x="38.1" y="126.2">A0244</text>
<text x="38.1" y="131.4">560R</text>
<text x="42.8" y="128">2</text>
<text x="44.2" y="127.4" transform="rotate(-90 44.2 127.4)">1</text>
<text x="46.5" y="129.4">A0231</text>
<text x="46.5" y="130.9">100nH</text>
<text x="54.3" y="131.2" transform="rotate(-90 54.3 131.2)">1</text>
<text x="55.9" y="131.9">A0242</text>
<text x="59.9" y="130.5">B3</text>
<text x="59.9" y="128">B4</text>
<text x="62.9" y="126.3">CS0</text>
<text x="62.9" y="131.4">CS2</text>
<text x="62.9" y="128.8">CS1</text>
<text x="66.7" y="131.4">GND</text>
<text x="66.8" y="128.8">SDA</text>
<text x="67" y="126.3">SCL</text>
<text x="70.8" y="128">B1</text>
<text x="70.8" y="130.5">A4</text>
<text x="79.7" y="131.2" transform="rotate(-90 79.7 131.2)">1</text>
<text x="88.9" y="131.9">A0230</text>
<text x="90.6" y="128" transform="rotate(-180 90.6 128)">o</text>
<text x="93.1" y="128.5">PRESSURE_SAR_I2C_SDA</text>
<text x="94.6" y="126.1">PRESSURE_SAR_I2C_SCL</text>
<text x="110.2" y="127.3">818016643</text>
<text x="117.8" y="128.6" transform="rotate(-90 117.8 128.6)">1</text>
<text x="119.4" y="128.1">A0237</text>
<text x="119.4" y="129.4">2.7pF</text>
<text x="119.4" y="131.9">50V</text>
<text x="119.4" y="130.6">±0.1pF</text>
<text x="124.2" y="127.4" transform="rotate(-90 124.2 127.4)">1</text>
<text x="125.7" y="129.4">A0222</text>
<text x="125.7" y="130.6">NM</text>
<text x="125.7" y="131.9">0201</text>
<text x="130.8" y="127.6">25nH</text>
<text x="130.8" y="129.3">±2%</text>
<text x="130.8" y="130.9">0402</text>
<text x="140.7" y="128.6" transform="rotate(-90 140.7 128.6)">1</text>
<text x="142.2" y="128.1">A0223</text>
<text x="142.2" y="129.4">1.5pF</text>
<text x="142.2" y="131.9">50V</text>
<text x="142.2" y="130.6">±0.1pF</text>
<text x="152.4" y="127.6">27nH</text>
<text x="152.4" y="129.3">±2%</text>
<text x="152.4" y="130.9">0402</text>
<text x="26.7" y="133.1">±5%</text>
<text x="26.7" y="134.7">0201</text>
<text x="38.1" y="133.1">±5%</text>
<text x="38.1" y="134.7">0201</text>
<text x="44.2" y="134.9" transform="rotate(-90 44.2 134.9)">2</text>
<text x="44.2" y="136.3" transform="rotate(-90 44.2 136.3)">1</text>
<text x="44.4" y="137">A0235</text>
<text x="47" y="133.2">±5%</text>
<text x="54.3" y="137.4" transform="rotate(-90 54.3 137.4)">2</text>
<text x="55.9" y="133.2">0R</text>
<text x="55.9" y="134.5">±5%</text>
<text x="55.9" y="135.7">0201</text>
<text x="62.2" y="133.6">U0200</text>
<text x="79.7" y="137.4" transform="rotate(-90 79.7 137.4)">2</text>
<text x="81.3" y="133.2">A0240</text>
<text x="81.3" y="134.5">NM</text>
<text x="81.3" y="135.7">0201</text>
<text x="81.3" y="137.3">+/-0.03mm</text>
<text x="87.3" y="136.1" transform="rotate(-90 87.3 136.1)">2</text>
<text x="87.3" y="132.5" transform="rotate(-90 87.3 132.5)">1</text>
<text x="88.9" y="133.2">1uF</text>
<text x="88.9" y="137">0201</text>
<text x="88.9" y="135.7">6.3V</text>
<text x="88.9" y="134.5">±20%</text>
<text x="117.8" y="132.3" transform="rotate(-90 117.8 132.3)">2</text>
<text x="119.4" y="133.2">0201</text>
<text x="124.2" y="133.6" transform="rotate(-90 124.2 133.6)">2</text>
<text x="125.7" y="133.4">+/-0.03mm</text>
<text x="140.7" y="132.3" transform="rotate(-90 140.7 132.3)">2</text>
<text x="142.2" y="133.2">0201</text>
<text x="43.2" y="138">0201</text>
<text x="44.2" y="142.5" transform="rotate(-90 44.2 142.5)">2</text>
<text x="44.4" y="140.8">NM</text>
<text x="44.4" y="142.1">0201</text>
<text x="162.5" y="138.3">Title</text>
<text x="162.5" y="142.1">Size</text>
<text x="163.8" y="143.3">A3</text>
<text x="167.6" y="142.1">Document Number</text>
<text x="167.6" y="143.3">&lt;Doc&gt;</text>
<text x="167.6" y="139.5">L10_MAIN</text>
<text x="204.6" y="142.1">Rev</text>
<text x="205.9" y="143.3">P1B</text>
<text x="162.5" y="145.9">Date:</text>
<text x="169.2" y="145.9">Friday, November 26, 2021</text>
<text x="188" y="145.9">Sheet</text>
<text x="194.4" y="145.9">3</text>
<text x="198.1" y="145.9">of</text>
<text x="202.1" y="145.9">75</text>
</g>
<g font-size=".9">
<text x="22" y=".9">5</text>
<text x="63.4" y=".9">4</text>
<text x="104.9" y=".9">3</text>
<text x="146.4" y=".9">2</text>
<text x="187.9" y=".9">1</text>
<text x=".3" y="20.3">D</text>
<text x="209" y="20.3">D</text>
<text x=".3" y="56.7">C</text>
<text x="209" y="56.7">C</text>
<text x=".3" y="93.2">B</text>
<text x="209" y="93.2">B</text>
<text x=".3" y="129.7">A</text>
<text x="209" y="129.7">A</text>
<text x="22" y="148.1">5</text>
<text x="63.4" y="148.1">4</text>
<text x="104.9" y="148.1">3</text>
<text x="146.4" y="148.1">2</text>
<text x="187.9" y="148.1">1</text>
</g>
</svg>
